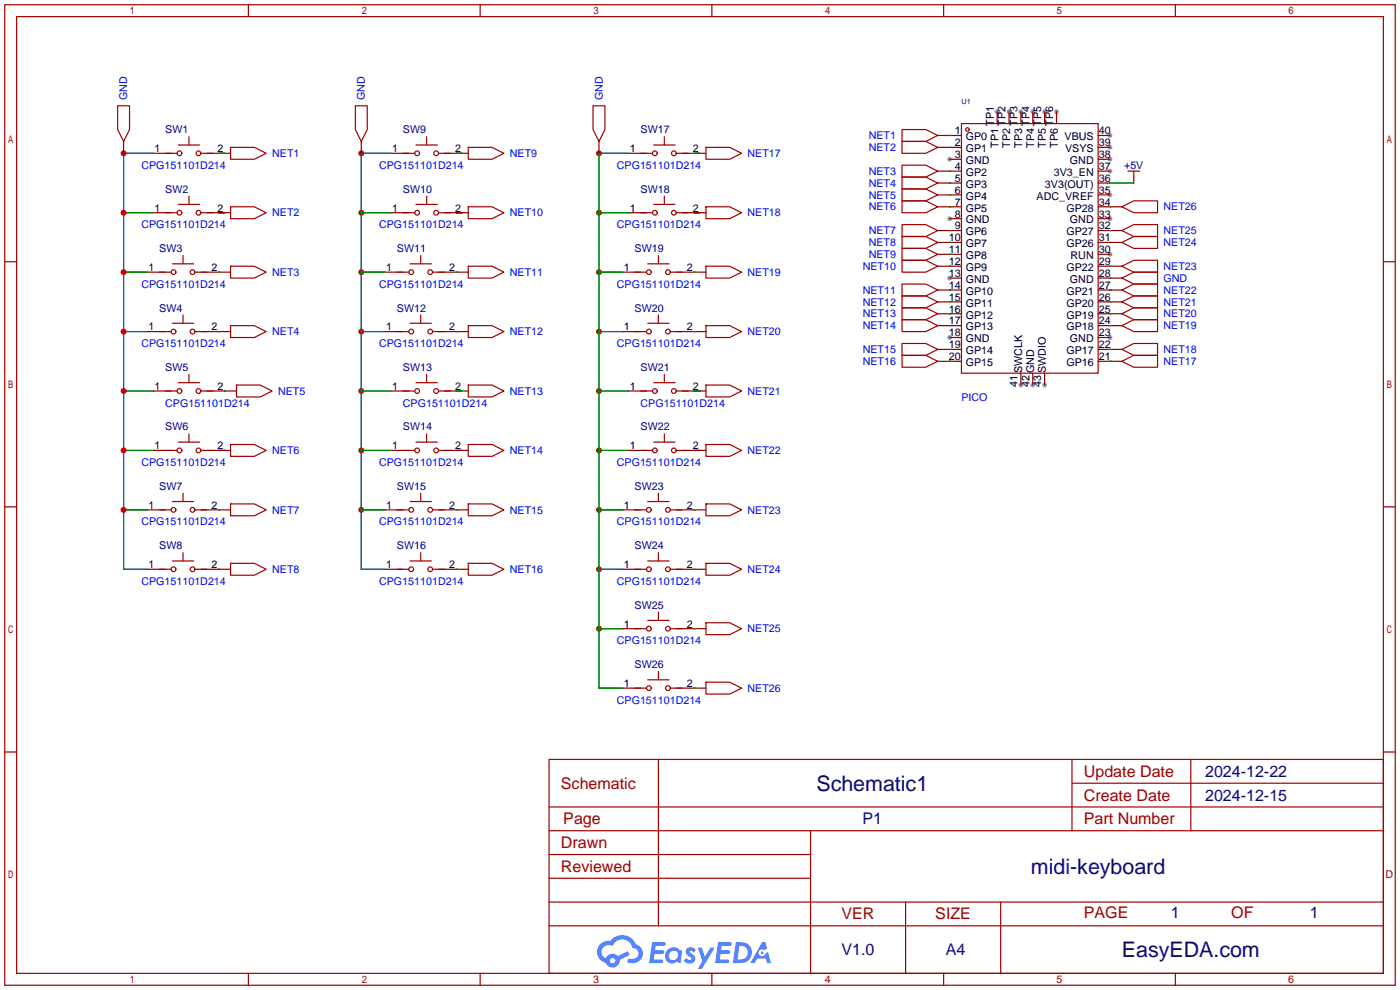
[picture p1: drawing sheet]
<svg xmlns="http://www.w3.org/2000/svg" width="299mm" height="212mm" viewBox="0 0 299 212" stroke-linecap="round" stroke-linejoin="round" font-family="sans-serif">
<g fill="#999">
<circle cx="202.9" cy="34" r=".51"/>
<circle cx="202.9" cy="46.7" r=".51"/>
<circle cx="202.9" cy="59.4" r=".51"/>
<circle cx="202.9" cy="72.1" r=".51"/>
<circle cx="237.2" cy="72.1" r=".51"/>
<circle cx="237.2" cy="54.4" r=".51"/>
<circle cx="237.2" cy="46.7" r=".51"/>
<circle cx="237.2" cy="41.7" r=".51"/>
<circle cx="237.2" cy="36.6" r=".51"/>
<circle cx="237.2" cy="34" r=".51"/>
<circle cx="237.2" cy="31.5" r=".51"/>
<circle cx="237.2" cy="29" r=".51"/>
<circle cx="218.2" cy="82.3" r=".51"/>
<circle cx="220.7" cy="82.3" r=".51"/>
<circle cx="223.3" cy="82.3" r=".51"/>
<circle cx="213.1" cy="23.9" r=".51"/>
<circle cx="215.6" cy="23.9" r=".51"/>
<circle cx="218.2" cy="23.9" r=".51"/>
<circle cx="220.7" cy="23.9" r=".51"/>
<circle cx="223.3" cy="23.9" r=".51"/>
<circle cx="225.8" cy="23.9" r=".51"/>
</g>
<g fill="none" stroke="#a10000" stroke-width=".25">
<path d="M1 1h297.2v209.6h-297.2zM3.6 3.6h292.1v204.4h-292.1zM53.1 1v2.6M102.6 1v2.6M152.1 1v2.6M201.7 1v2.6M251.2 1v2.6M1 55.9h2.6M295.7 55.9h2.5M1 108.3h2.6M295.7 108.3h2.5M1 160.7h2.6"/>
<path d="M117.3 162.3h178.4v45.7h-178.4zM117.3 177.5h178.4M117.3 172.5h178.4M140.7 162.3v35.6M173.2 177.5v30.5M229.1 162.3v15.2M229.1 167.4h66.6M254.5 162.3v15.2M295.7 160.7h2.5M117.3 182.6h55.9M117.3 197.9h178.4M117.3 192.8h178.4"/>
<path d="M117.3 187.7h55.9M193.5 192.8v15.2M213.9 192.8v15.2M53.1 208v2.6M102.6 208v2.6M152.1 208v2.6M201.7 208v2.6M251.2 208v2.6"/>
</g>
<g fill="#5487ff">
<path d="M146.9 202.7a1.3 1.3 0 0 1 1.8 .3l-.4 .6a.54 .54 0 0 0-.9-.2l.1 .2a1.34 1.34 0 0 1 1 1.8 1.47 1.47 0 0 1-2.4-.1l.5-.6 .8 .5a.31 .31 0 0 0 .4-.3 .31 .31 0 0 0-.3-.4 1.12 1.12 0 0 1-.6-1.8z"/>
<path d="M149.1 202.5h.9l.6 2 1.2-2h.9l-2.7 4.6h-.9l1-1.7z"/>
<path d="M139.4 201.4h1.6a1.31 1.31 0 0 1 1.2 .2 .4 .4 0 0 1-.3 .5l-1.8 .1-.1 .9h1.6a.4 .4 0 0 1 .4 .4 .4 .4 0 0 1-.4 .4h-1.7l-.2 1.2h1.4a.46 .46 0 0 1 .5 0 .46 .46 0 0 1 .1 .5l-.3 .2h-2.7z"/>
<path d="M153.5 201.4h1.6a1.32 1.32 0 0 1 1.2 .2 .39 .39 0 0 1-.3 .5l-1.8 .1-.1 .9h1.7a.4 .4 0 0 1 .3 .4 .4 .4 0 0 1-.4 .4h-1.7l-.2 1.2h1.4a.46 .46 0 0 1 .5 0 .46 .46 0 0 1 .1 .5l-.3 .2h-2.7z"/>
<path d="M162.9 201.4h.7l.4 1.3-.7 .4a.75 .75 0 0 0-1.1 .3 .75 .75 0 0 0 .5 1 .75 .75 0 0 0 .9-.7l.5-.2 .7 2.3h-.9l-.2-.9h-1.9l-.5 .9h-.9z"/>
<path d="M157.3 201.4l-.7 4.4h1.5a2.27 2.27 0 0 0 2.6-2.2 2.27 2.27 0 0 0-2.7-2.2zM158 202.1a1.5 1.5 0 0 1 1.8 1.6 1.5 1.5 0 0 1-1.9 1.4h-.3z"/>
<path d="M142.7 203a1.6 1.6 0 0 0-.3 2.3 1.6 1.6 0 0 0 2.3 .2l.8 .3 .3-2.4-.2-.3-.4-.1a1.58 1.58 0 0 0-2.5 0zM143.3 203.5a.98 .98 0 0 1 1.6 .4 .98 .98 0 0 1-1.1 1.3 .94 .94 0 0 1-.8-.7 .94 .94 0 0 1 .3-1z"/>
<path d="M128.3 201.8a2.37 2.37 0 0 0 1.2 4 1.54 1.54 0 0 0 1.7 1 1.54 1.54 0 0 0 1.3-1.6l2.1-1.1-.5-.8-2 1a1.57 1.57 0 0 0-2.6 .5 1.5 1.5 0 0 1-.8-2.1 1.5 1.5 0 0 1 2.2-.5 2.23 2.23 0 0 1 2.3-1.4 2.23 2.23 0 0 1 2 1.8 1.16 1.16 0 0 1 1.2 1.1 1.16 1.16 0 0 1-1.1 1.2h-.6a.47 .47 0 0 0-.6 .4 .47 .47 0 0 0 .4 .5 2.17 2.17 0 0 0 2.5-.9 2.17 2.17 0 0 0-.3-2.7l-.8-.4a3.2 3.2 0 0 0-5.5-.7l-1.1 .1zM130.4 205.3a.58 .58 0 0 1 1.1 0 .58 .58 0 0 1-1.1 0z"/>
<circle cx="162.9" cy="203.6" r=".28"/>
</g>
<g fill="none" stroke="#870000" stroke-width=".25">
<path d="M32.8 32.8h3.8M44.2 32.8h5.1M200.4 29h5.1M200.4 31.5h5.1M202.9 34h2.6M202.9 36.6h2.6M202.9 39.1h2.6M213.1 23.9v2.5M215.6 23.9v2.5M218.2 23.9v2.5M220.7 23.9v2.5M223.3 23.9v2.5"/>
<path d="M225.8 23.9v2.5M234.7 29h2.5M234.7 31.5h2.5M234.7 34h2.5M234.7 36.6h2.5M234.7 39.1h2.5M242.3 37.8v1.3M31.5 58.2h3.8M32.8 45.5h3.8M42.9 58.2h3.8M44.2 45.5h3.8M202.9 41.7h2.6"/>
<path d="M202.9 44.2h2.6M202.9 46.7h2.6M202.9 49.3h2.6M202.9 51.8h2.6M202.9 54.4h2.6M202.9 56.9h2.6M202.9 59.4h2.6M234.7 41.7h2.5M234.7 44.2h2.5M234.7 46.7h2.5M234.7 49.3h2.5M234.7 51.8h2.5"/>
<path d="M234.7 54.4h2.5M234.7 56.9h2.5M234.7 59.4h2.5M202.9 62h2.6M202.9 64.5h2.6M202.9 67.1h2.6M202.9 69.6h2.6M202.9 72.1h2.6M202.9 74.7h2.6M202.9 77.2h2.6M218.2 79.8v2.5M220.7 79.8v2.5"/>
<path d="M223.3 79.8v2.5M234.7 62h2.5M234.7 64.5h2.5M234.7 67.1h2.5M234.7 69.6h2.5M234.7 72.1h2.5M234.7 74.7h2.5M234.7 77.2h2.5"/>
</g>
<g fill="none" stroke="#a10000" stroke-width=".25">
<path d="M35.3 32.8h2.5M38.1 31h4.6M40.4 29.2v1.8M42.9 32.8h2.6M49.3 31.5h5.1l2.5 1.3-2.5 1.2h-5.1zM192.8 27.7h5.1l2.5 1.3-2.5 1.2h-5.1zM192.8 30.2h5.1l2.5 1.3-2.5 1.3h-5.1zM205.5 26.4h29.2v53.4h-29.2zM241 36.6h2.6M242.3 36.6v1.2M34 58.2h2.6M35.3 45.5h2.5"/>
<path d="M36.8 56.4h4.6M38.1 43.7h4.6M39.1 54.6v1.8M40.4 41.9v1.8M41.7 58.2h2.5M42.9 45.5h2.6"/>
<circle cx="38.4" cy="32.8" r=".51"/>
<circle cx="42.4" cy="32.8" r=".51"/>
<circle cx="206.8" cy="27.7" r=".38"/>
<circle cx="37.1" cy="58.2" r=".51"/>
<circle cx="38.4" cy="45.5" r=".51"/>
<circle cx="41.1" cy="58.2" r=".51"/>
<circle cx="42.4" cy="45.5" r=".51"/>
</g>
<path d="M32.8 32.8h-6.4v88.9h5.1M46.7 32.8h1.3M202.9 29h.1M237.2 39.1h5.1M26.4 45.5h6.4M26.4 58.2h5.1M26.4 70.9h5.1M26.4 83.6h6.4M26.4 96.3h6.4M26.4 109h5.1" fill="none" stroke="#008700" stroke-width=".25"/>
<g fill="#c00">
<circle cx="26.4" cy="32.8" r=".63"/>
<circle cx="26.4" cy="45.5" r=".63"/>
<circle cx="26.4" cy="58.2" r=".63"/>
<circle cx="26.4" cy="70.9" r=".63"/>
<circle cx="26.4" cy="83.6" r=".63"/>
<circle cx="26.4" cy="96.3" r=".63"/>
<circle cx="26.4" cy="109" r=".63"/>
<circle cx="77.2" cy="32.8" r=".63"/>
<circle cx="77.2" cy="45.5" r=".63"/>
<circle cx="77.2" cy="58.2" r=".63"/>
<circle cx="77.2" cy="70.9" r=".63"/>
<circle cx="77.2" cy="83.6" r=".63"/>
<circle cx="77.2" cy="96.3" r=".63"/>
<circle cx="77.2" cy="109" r=".63"/>
<circle cx="128" cy="32.8" r=".63"/>
<circle cx="128" cy="45.5" r=".63"/>
<circle cx="128" cy="58.2" r=".63"/>
<circle cx="128" cy="70.9" r=".63"/>
<circle cx="128" cy="83.6" r=".63"/>
<circle cx="128" cy="96.3" r=".63"/>
<circle cx="128" cy="109" r=".63"/>
<circle cx="128" cy="121.7" r=".63"/>
<circle cx="128" cy="134.4" r=".63"/>
</g>
<g fill="none" stroke="#008700" stroke-width=".25">
<path d="M83.6 32.8h-6.4v88.9h5.1M97.5 32.8h1.3M134.4 32.8h-6.4v114.3h5.1M148.3 32.8h1.3M202.9 36.6h.1M202.9 31.5h.1M202.9 39.1h.1M46.7 58.2h.1M46.7 45.5h1.3M77.2 45.5h6.4M77.2 58.2h5.1M97.5 58.2h.1"/>
<path d="M97.5 45.5h1.3M128 45.5h6.4M128 58.2h5.1M148.3 58.2h.1M148.3 45.5h1.3M202.9 54.4h.1M202.9 56.9h.1M202.9 41.7h.1M202.9 44.2h.1M202.9 49.3h.1M202.9 51.8h.1M237.2 59.4h.1"/>
<path d="M237.2 51.8h.1M237.2 56.9h.1M237.2 49.3h.1M237.2 44.2h.1M46.7 70.9h.1M77.2 70.9h5.1M97.5 70.9h.1M128 70.9h5.1M148.3 70.9h.1M202.9 62h.1M202.9 64.5h.1M202.9 67.1h.1"/>
<path d="M202.9 69.6h.1M202.9 74.7h.1M202.9 77.2h.1M237.2 77.2h.1M237.2 74.7h.1M237.2 69.6h.1M237.2 67.1h.1M237.2 64.5h.1M237.2 62h.1M46.7 96.3h1.3M48 83.6h.1M77.2 96.3h6.4"/>
<path d="M77.2 83.6h6.4M97.5 96.3h1.3M97.5 83.6h1.3M128 96.3h6.4M128 83.6h6.4M148.3 96.3h1.3M148.3 83.6h1.3M46.7 109h.1M77.2 109h5.1M97.5 109h.1M128 109h5.1M148.3 109h.1"/>
<path d="M46.7 121.7h.1M97.5 121.7h.1M128 121.7h5.1M128 134.4h5.1M148.3 121.7h.1M148.3 134.4h.1M148.3 147.1h.1"/>
</g>
<g fill="none" stroke="#870000" stroke-width=".25">
<path d="M26.4 30.2v2.6M77.2 30.2v2.6M83.6 32.8h3.8M95 32.8h5.1M128 30.2v2.6M134.4 32.8h3.8M145.8 32.8h5.1M200.4 36.6h2.5M200.4 39.1h2.5M46.7 45.5h2.6M46.7 58.2h2.6M82.3 58.2h3.8"/>
<path d="M83.6 45.5h3.8M93.7 58.2h6.4M95 45.5h5.1M133.1 58.2h3.8M134.4 45.5h3.8M144.5 58.2h6.4M145.8 45.5h5.1M200.4 41.7h2.5M200.4 44.2h2.5M200.4 49.3h2.5M200.4 51.8h2.5M200.4 54.4h2.5"/>
<path d="M200.4 56.9h2.5M237.2 44.2h2.6M237.2 49.3h2.6M237.2 51.8h2.6M237.2 56.9h2.6M237.2 59.4h2.6M31.5 70.9h3.8M42.9 70.9h6.4M82.3 70.9h3.8M93.7 70.9h6.4M133.1 70.9h3.8M144.5 70.9h6.4"/>
<path d="M200.4 62h2.5M200.4 64.5h2.5M200.4 67.1h2.5M200.4 69.6h2.5M200.4 74.7h2.5M200.4 77.2h2.5M237.2 62h2.6M237.2 64.5h2.6M237.2 67.1h2.6M237.2 69.6h2.6M237.2 74.7h2.6M237.2 77.2h2.6"/>
<path d="M32.8 83.6h3.8M32.8 96.3h3.8M44.2 83.6h6.3M44.2 96.3h5.1M83.6 83.6h3.8M83.6 96.3h3.8M95 83.6h5.1M95 96.3h5.1M134.4 83.6h3.8M134.4 96.3h3.8M145.8 83.6h5.1M145.8 96.3h5.1"/>
<path d="M31.5 109h3.8M42.9 109h6.4M82.3 109h3.8M93.7 109h6.4M133.1 109h3.8M144.5 109h6.4M31.5 121.7h3.8M42.9 121.7h6.4M82.3 121.7h3.8M93.7 121.7h6.4M133.1 121.7h3.8M133.1 134.4h3.8"/>
<path d="M144.5 121.7h6.4M144.5 134.4h6.4M133.1 147.1h3.8M144.5 147.1h6.4"/>
</g>
<g fill="none" stroke="#a10000" stroke-width=".25">
<path d="M25.1 22.6h2.6v5.1l-1.3 2.5-1.3-2.5zM75.9 22.6h2.6v5.1l-1.3 2.5-1.3-2.5zM86.1 32.8h2.5M88.9 31h4.6M91.2 29.2v1.8M93.7 32.8h2.6M100.1 31.5h5.1l2.5 1.3-2.5 1.2h-5.1zM126.7 22.6h2.6v5.1l-1.3 2.5-1.3-2.5zM136.9 32.8h2.5M139.7 31h4.6M142 29.2v1.8M144.5 32.8h2.6"/>
<path d="M150.9 31.5h5.1l2.5 1.3-2.5 1.2h-5.1zM192.8 35.3h5.1l2.5 1.3-2.5 1.2h-5.1zM192.8 37.8h5.1l2.5 1.3-2.5 1.3h-5.1zM49.3 44.2h5.1l2.5 1.3-2.5 1.2h-5.1zM49.3 56.9h5.1l2.5 1.3-2.5 1.2h-5.1zM84.8 58.2h2.6M86.1 45.5h2.5M87.6 56.4h4.6M88.9 43.7h4.6M89.9 54.6v1.8M91.2 41.9v1.8M92.5 58.2h2.5"/>
<path d="M93.7 45.5h2.6M100.1 44.2h5.1l2.5 1.3-2.5 1.2h-5.1zM100.1 56.9h5.1l2.5 1.3-2.5 1.2h-5.1zM135.6 58.2h2.6M136.9 45.5h2.5M138.4 56.4h4.6M139.7 43.7h4.6M140.7 54.6v1.8M142 41.9v1.8M143.3 58.2h2.5M144.5 45.5h2.6M150.9 44.2h5.1l2.5 1.3-2.5 1.2h-5.1z"/>
<path d="M150.9 56.9h5.1l2.5 1.3-2.5 1.2h-5.1zM192.8 40.4h5.1l2.5 1.3-2.5 1.2h-5.1zM192.8 42.9h5.1l2.5 1.3-2.5 1.3h-5.1zM192.8 48h5.1l2.5 1.3-2.5 1.2h-5.1zM192.8 50.5h5.1l2.5 1.3-2.5 1.3h-5.1zM192.8 53.1h5.1l2.5 1.3-2.5 1.2h-5.1zM192.8 55.6h5.1l2.5 1.3-2.5 1.3h-5.1zM239.8 59.4l2.5-1.2h5.1v2.5h-5.1zM239.8 56.9l2.5-1.3h5.1v2.6h-5.1zM239.8 51.8l2.5-1.3h5.1v2.6h-5.1zM239.8 49.3l2.5-1.3h5.1v2.5h-5.1zM239.8 44.2l2.5-1.3h5.1v2.6h-5.1z"/>
<path d="M34 70.9h2.6M36.8 69.1h4.6M39.1 67.3v1.8M41.7 70.9h2.5M49.3 69.6h5.1l2.5 1.3-2.5 1.2h-5.1zM84.8 70.9h2.6M87.6 69.1h4.6M89.9 67.3v1.8M92.5 70.9h2.5M100.1 69.6h5.1l2.5 1.3-2.5 1.2h-5.1zM135.6 70.9h2.6M138.4 69.1h4.6"/>
<path d="M140.7 67.3v1.8M143.3 70.9h2.5M150.9 69.6h5.1l2.5 1.3-2.5 1.2h-5.1zM192.8 60.7h5.1l2.5 1.3-2.5 1.2h-5.1zM192.8 63.2h5.1l2.5 1.3-2.5 1.3h-5.1zM192.8 65.8h5.1l2.5 1.3-2.5 1.2h-5.1zM192.8 68.3h5.1l2.5 1.3-2.5 1.3h-5.1zM192.8 73.4h5.1l2.5 1.3-2.5 1.2h-5.1zM192.8 75.9h5.1l2.5 1.3-2.5 1.3h-5.1zM239.8 77.2l2.5-1.3h5.1v2.6h-5.1zM239.8 74.7l2.5-1.3h5.1v2.5h-5.1zM239.8 69.6l2.5-1.3h5.1v2.6h-5.1z"/>
<path d="M239.8 67.1l2.5-1.3h5.1v2.5h-5.1zM239.8 64.5l2.5-1.3h5.1v2.6h-5.1zM239.8 62l2.5-1.3h5.1v2.5h-5.1zM35.3 96.3h2.5M35.3 83.6h2.5M38.1 94.5h4.6M38.1 81.8h4.6M40.4 80v1.8M40.4 92.7v1.8M42.9 96.3h2.6M42.9 83.6h2.6M49.3 95h5.1l2.5 1.3-2.5 1.2h-5.1z"/>
<path d="M50.5 82.3h5.1l2.6 1.3-2.6 1.2h-5.1zM86.1 96.3h2.5M86.1 83.6h2.5M88.9 94.5h4.6M88.9 81.8h4.6M91.2 80v1.8M91.2 92.7v1.8M93.7 96.3h2.6M93.7 83.6h2.6M100.1 82.3h5.1l2.5 1.3-2.5 1.2h-5.1zM100.1 95h5.1l2.5 1.3-2.5 1.2h-5.1zM136.9 96.3h2.5"/>
<path d="M136.9 83.6h2.5M139.7 94.5h4.6M139.7 81.8h4.6M142 80v1.8M142 92.7v1.8M144.5 96.3h2.6M144.5 83.6h2.6M150.9 82.3h5.1l2.5 1.3-2.5 1.2h-5.1zM150.9 95h5.1l2.5 1.3-2.5 1.2h-5.1zM34 109h2.6M36.8 107.2h4.6M36.8 119.9h4.6"/>
<path d="M39.1 105.4v1.8M39.1 118.1v1.8M41.7 109h2.5M49.3 107.7h5.1l2.5 1.3-2.5 1.2h-5.1zM84.8 109h2.6M87.6 107.2h4.6M87.6 119.9h4.6M89.9 105.4v1.8M89.9 118.1v1.8M92.5 109h2.5M100.1 107.7h5.1l2.5 1.3-2.5 1.2h-5.1zM135.6 109h2.6"/>
<path d="M138.4 107.2h4.6M138.4 119.9h4.6M140.7 105.4v1.8M140.7 118.1v1.8M143.3 109h2.5M150.9 107.7h5.1l2.5 1.3-2.5 1.2h-5.1zM34 121.7h2.6M41.7 121.7h2.5M49.3 120.4h5.1l2.5 1.3-2.5 1.2h-5.1zM84.8 121.7h2.6M92.5 121.7h2.5M100.1 120.4h5.1l2.5 1.3-2.5 1.2h-5.1z"/>
<path d="M135.6 121.7h2.6M135.6 134.4h2.6M138.4 132.6h4.6M140.7 130.8v1.8M143.3 121.7h2.5M143.3 134.4h2.5M150.9 120.4h5.1l2.5 1.3-2.5 1.2h-5.1zM150.9 133.1h5.1l2.5 1.3-2.5 1.2h-5.1zM135.6 147.1h2.6M138.4 145.3h4.6M140.7 143.5v1.8M143.3 147.1h2.5"/>
<path d="M150.9 145.8h5.1l2.5 1.3-2.5 1.2h-5.1z"/>
<circle cx="89.2" cy="32.8" r=".51"/>
<circle cx="93.2" cy="32.8" r=".51"/>
<circle cx="140" cy="32.8" r=".51"/>
<circle cx="144" cy="32.8" r=".51"/>
<circle cx="87.9" cy="58.2" r=".51"/>
<circle cx="89.2" cy="45.5" r=".51"/>
<circle cx="91.9" cy="58.2" r=".51"/>
<circle cx="93.2" cy="45.5" r=".51"/>
<circle cx="138.7" cy="58.2" r=".51"/>
<circle cx="140" cy="45.5" r=".51"/>
<circle cx="142.7" cy="58.2" r=".51"/>
<circle cx="144" cy="45.5" r=".51"/>
<circle cx="37.1" cy="70.9" r=".51"/>
<circle cx="41.1" cy="70.9" r=".51"/>
<circle cx="87.9" cy="70.9" r=".51"/>
<circle cx="91.9" cy="70.9" r=".51"/>
<circle cx="138.7" cy="70.9" r=".51"/>
<circle cx="142.7" cy="70.9" r=".51"/>
<circle cx="38.4" cy="96.3" r=".51"/>
<circle cx="38.4" cy="83.6" r=".51"/>
<circle cx="42.4" cy="83.6" r=".51"/>
<circle cx="42.4" cy="96.3" r=".51"/>
<circle cx="89.2" cy="83.6" r=".51"/>
<circle cx="89.2" cy="96.3" r=".51"/>
<circle cx="93.2" cy="96.3" r=".51"/>
<circle cx="93.2" cy="83.6" r=".51"/>
<circle cx="140" cy="96.3" r=".51"/>
<circle cx="140" cy="83.6" r=".51"/>
<circle cx="144" cy="83.6" r=".51"/>
<circle cx="144" cy="96.3" r=".51"/>
<circle cx="37.1" cy="109" r=".51"/>
<circle cx="41.1" cy="109" r=".51"/>
<circle cx="87.9" cy="109" r=".51"/>
<circle cx="91.9" cy="109" r=".51"/>
<circle cx="138.7" cy="109" r=".51"/>
<circle cx="142.7" cy="109" r=".51"/>
<circle cx="37.1" cy="121.7" r=".51"/>
<circle cx="41.1" cy="121.7" r=".51"/>
<circle cx="87.9" cy="121.7" r=".51"/>
<circle cx="91.9" cy="121.7" r=".51"/>
<circle cx="138.7" cy="121.7" r=".51"/>
<circle cx="138.7" cy="134.4" r=".51"/>
<circle cx="142.7" cy="134.4" r=".51"/>
<circle cx="142.7" cy="121.7" r=".51"/>
<circle cx="138.7" cy="147.1" r=".51"/>
<circle cx="142.7" cy="147.1" r=".51"/>
</g>
<g font-size="4.6" fill="#000080">
<text x="174.5" y="169">Schematic1</text>
<text x="220.3" y="186.7">midi-keyboard</text>
<text x="239.8" y="204.5">EasyEDA.com</text>
</g>
<g font-size="3.4" fill="#a00000">
<text x="231.6" y="166">Update Date</text>
<text x="119.9" y="168.6">Schematic</text>
<text x="231.6" y="171.1">Create Date</text>
<text x="120.4" y="176.2">Page</text>
<text x="231.6" y="176.2">Part Number</text>
<text x="119.9" y="181.3">Drawn</text>
<text x="119.9" y="186.3">Reviewed</text>
<text x="179.9" y="196.5">VER</text>
<text x="199.9" y="196.5">SIZE</text>
<text x="231.6" y="196.3">PAGE</text>
<text x="263.1" y="196.3">OF</text>
</g>
<g font-size="3.4" fill="#000080">
<text x="257.6" y="166">2024-12-22</text>
<text x="257.6" y="171.1">2024-12-15</text>
<text x="184.3" y="176.2">P1</text>
<text x="250.3" y="196.3">1</text>
<text x="280" y="196.3">1</text>
<text x="179.9" y="204.1">V1.0</text>
<text x="202.1" y="204.1">A4</text>
</g>
<g font-size="2.3" fill="#00f">
<text x="27.2" y="21.3" transform="rotate(-90 27.2 21.3)">GND</text>
<text x="78" y="21.3" transform="rotate(-90 78 21.3)">GND</text>
<text x="128.8" y="21.3" transform="rotate(-90 128.8 21.3)">GND</text>
<text x="185.7" y="29.7">NET1</text>
<text x="58.2" y="33.6">NET1</text>
<text x="109" y="33.6">NET9</text>
<text x="159.8" y="33.6">NET17</text>
<text x="185.7" y="32.3">NET2</text>
<text x="30.2" y="36.1">CPG151101D214</text>
<text x="81" y="36.1">CPG151101D214</text>
<text x="131.8" y="36.1">CPG151101D214</text>
<text x="185.7" y="37.4">NET3</text>
<text x="185.7" y="39.9">NET4</text>
<text x="58.2" y="46.3">NET2</text>
<text x="109" y="46.3">NET10</text>
<text x="159.8" y="46.3">NET18</text>
<text x="185.7" y="42.4">NET5</text>
<text x="185.7" y="45">NET6</text>
<text x="248.7" y="45">NET26</text>
<text x="30.2" y="48.8">CPG151101D214</text>
<text x="81" y="48.8">CPG151101D214</text>
<text x="131.8" y="48.8">CPG151101D214</text>
<text x="185.7" y="50.1">NET7</text>
<text x="185.7" y="52.6">NET8</text>
<text x="248.7" y="52.6">NET24</text>
<text x="248.7" y="50.1">NET25</text>
<text x="58.2" y="59">NET3</text>
<text x="109" y="59">NET11</text>
<text x="159.8" y="59">NET19</text>
<text x="184.4" y="57.7">NET10</text>
<text x="185.7" y="55.1">NET9</text>
<text x="248.7" y="57.7">NET23</text>
<text x="30.2" y="61.5">CPG151101D214</text>
<text x="81" y="61.5">CPG151101D214</text>
<text x="131.8" y="61.5">CPG151101D214</text>
<text x="184.4" y="62.8">NET11</text>
<text x="184.4" y="65.3">NET12</text>
<text x="248.7" y="60.2">GND</text>
<text x="248.7" y="65.3">NET21</text>
<text x="248.7" y="62.8">NET22</text>
<text x="58.2" y="71.7">NET4</text>
<text x="109" y="71.7">NET12</text>
<text x="159.8" y="71.7">NET20</text>
<text x="184.4" y="67.8">NET13</text>
<text x="184.4" y="70.4">NET14</text>
<text x="248.7" y="70.4">NET19</text>
<text x="248.7" y="67.8">NET20</text>
<text x="30.2" y="74.2">CPG151101D214</text>
<text x="81" y="74.2">CPG151101D214</text>
<text x="131.8" y="74.2">CPG151101D214</text>
<text x="184.4" y="75.5">NET15</text>
<text x="248.7" y="75.5">NET18</text>
<text x="184.4" y="78">NET16</text>
<text x="248.7" y="78">NET17</text>
<text x="35.3" y="86.9">CPG151101D214</text>
<text x="59.4" y="84.4">NET5</text>
<text x="86.1" y="86.9">CPG151101D214</text>
<text x="109" y="84.4">NET13</text>
<text x="136.9" y="86.9">CPG151101D214</text>
<text x="159.8" y="84.4">NET21</text>
<text x="205.5" y="85.6">PICO</text>
<text x="30.2" y="99.6">CPG151101D214</text>
<text x="58.2" y="97.1">NET6</text>
<text x="81" y="99.6">CPG151101D214</text>
<text x="109" y="97.1">NET14</text>
<text x="131.8" y="99.6">CPG151101D214</text>
<text x="159.8" y="97.1">NET22</text>
<text x="30.2" y="112.3">CPG151101D214</text>
<text x="58.2" y="109.8">NET7</text>
<text x="81" y="112.3">CPG151101D214</text>
<text x="109" y="109.8">NET15</text>
<text x="131.8" y="112.3">CPG151101D214</text>
<text x="159.8" y="109.8">NET23</text>
<text x="30.2" y="125">CPG151101D214</text>
<text x="58.2" y="122.5">NET8</text>
<text x="81" y="125">CPG151101D214</text>
<text x="109" y="122.5">NET16</text>
<text x="131.8" y="125">CPG151101D214</text>
<text x="159.8" y="122.5">NET24</text>
<text x="131.8" y="137.7">CPG151101D214</text>
<text x="159.8" y="135.2">NET25</text>
<text x="159.8" y="147.9">NET26</text>
<text x="131.8" y="150.4">CPG151101D214</text>
</g>
<g font-size="2.3" fill="#000080">
<text x="35.3" y="28.5">SW1</text>
<text x="86.1" y="28.5">SW9</text>
<text x="136.9" y="28.5">SW17</text>
<text x="35.3" y="41.2">SW2</text>
<text x="86.1" y="41.2">SW10</text>
<text x="136.9" y="41.2">SW18</text>
<text x="240.2" y="36.1">+5V</text>
<text x="34" y="53.9">SW3</text>
<text x="84.8" y="53.9">SW11</text>
<text x="135.6" y="53.9">SW19</text>
<text x="34" y="66.6">SW4</text>
<text x="84.8" y="66.6">SW12</text>
<text x="135.6" y="66.6">SW20</text>
<text x="35.3" y="79.3">SW5</text>
<text x="86.1" y="79.3">SW13</text>
<text x="136.9" y="79.3">SW21</text>
<text x="35.3" y="92">SW6</text>
<text x="86.1" y="92">SW14</text>
<text x="136.9" y="92">SW22</text>
<text x="34" y="104.7">SW7</text>
<text x="84.8" y="104.7">SW15</text>
<text x="135.6" y="104.7">SW23</text>
<text x="34" y="117.4">SW8</text>
<text x="84.8" y="117.4">SW16</text>
<text x="135.6" y="117.4">SW24</text>
<text x="135.6" y="130.1">SW25</text>
<text x="135.6" y="142.8">SW26</text>
</g>
<g font-size="2.3">
<text x="204.1" y="28.7">1</text>
<text x="206.4" y="30">GP0</text>
<text x="212.4" y="26.9" transform="rotate(-90 212.4 26.9)">TP1</text>
<text x="214.9" y="26.9" transform="rotate(-90 214.9 26.9)">TP2</text>
<text x="217.5" y="26.9" transform="rotate(-90 217.5 26.9)">TP3</text>
<text x="220" y="26.9" transform="rotate(-90 220 26.9)">TP4</text>
<text x="222.5" y="26.9" transform="rotate(-90 222.5 26.9)">TP5</text>
<text x="225.1" y="26.9" transform="rotate(-90 225.1 26.9)">TP6</text>
<text x="227.5" y="30">VBUS</text>
<text x="234.8" y="28.7">40</text>
<text x="33" y="32.5">1</text>
<text x="46.5" y="32.5">2</text>
<text x="83.8" y="32.5">1</text>
<text x="97.3" y="32.5">2</text>
<text x="134.6" y="32.5">1</text>
<text x="148.1" y="32.5">2</text>
<text x="204.1" y="31.2">2</text>
<text x="204.1" y="33.8">3</text>
<text x="206.4" y="32.5">GP1</text>
<text x="206.4" y="35.1">GND</text>
<text x="213.4" y="31.6" transform="rotate(-90 213.4 31.6)">TP1</text>
<text x="215.9" y="31.6" transform="rotate(-90 215.9 31.6)">TP2</text>
<text x="218.5" y="31.6" transform="rotate(-90 218.5 31.6)">TP3</text>
<text x="221" y="31.6" transform="rotate(-90 221 31.6)">TP4</text>
<text x="223.5" y="31.6" transform="rotate(-90 223.5 31.6)">TP5</text>
<text x="226.1" y="31.6" transform="rotate(-90 226.1 31.6)">TP6</text>
<text x="227.7" y="32.5">VSYS</text>
<text x="228.7" y="35.1">GND</text>
<text x="234.8" y="33.8">38</text>
<text x="234.8" y="31.2">39</text>
<text x="204.1" y="36.3">4</text>
<text x="204.1" y="38.9">5</text>
<text x="204.1" y="41.4">6</text>
<text x="206.4" y="37.6">GP2</text>
<text x="206.4" y="40.1">GP3</text>
<text x="223.3" y="40.1">3V3(OUT)</text>
<text x="225.2" y="37.6">3V3_EN</text>
<text x="234.8" y="41.4">35</text>
<text x="234.8" y="38.9">36</text>
<text x="234.8" y="36.3">37</text>
<text x="33" y="45.2">1</text>
<text x="46.5" y="45.2">2</text>
<text x="83.8" y="45.2">1</text>
<text x="97.3" y="45.2">2</text>
<text x="134.6" y="45.2">1</text>
<text x="148.1" y="45.2">2</text>
<text x="204.1" y="43.9">7</text>
<text x="204.1" y="46.5">8</text>
<text x="206.4" y="42.7">GP4</text>
<text x="206.4" y="45.2">GP5</text>
<text x="206.4" y="47.8">GND</text>
<text x="221.6" y="42.7">ADC_VREF</text>
<text x="227.9" y="45.2">GP28</text>
<text x="228.7" y="47.8">GND</text>
<text x="234.8" y="46.5">33</text>
<text x="234.8" y="43.9">34</text>
<text x="202.8" y="51.6">10</text>
<text x="204.1" y="49">9</text>
<text x="206.4" y="50.3">GP6</text>
<text x="206.4" y="52.8">GP7</text>
<text x="227.9" y="52.8">GP26</text>
<text x="227.9" y="50.3">GP27</text>
<text x="234.8" y="51.6">31</text>
<text x="234.8" y="49">32</text>
<text x="31.7" y="57.9">1</text>
<text x="45.2" y="57.9">2</text>
<text x="82.5" y="57.9">1</text>
<text x="96" y="57.9">2</text>
<text x="133.3" y="57.9">1</text>
<text x="146.8" y="57.9">2</text>
<text x="202.8" y="54.1">11</text>
<text x="202.8" y="56.6">12</text>
<text x="202.8" y="59.2">13</text>
<text x="206.4" y="55.4">GP8</text>
<text x="206.4" y="57.9">GP9</text>
<text x="227.9" y="57.9">GP22</text>
<text x="228.8" y="55.4">RUN</text>
<text x="234.8" y="59.2">28</text>
<text x="234.8" y="56.6">29</text>
<text x="234.8" y="54.1">30</text>
<text x="202.8" y="61.7">14</text>
<text x="202.8" y="64.3">15</text>
<text x="206.4" y="60.5">GND</text>
<text x="206.4" y="63">GP10</text>
<text x="206.4" y="65.5">GP11</text>
<text x="227.9" y="65.5">GP20</text>
<text x="227.9" y="63">GP21</text>
<text x="228.7" y="60.5">GND</text>
<text x="234.8" y="64.3">26</text>
<text x="234.8" y="61.7">27</text>
<text x="31.7" y="70.6">1</text>
<text x="45.2" y="70.6">2</text>
<text x="82.5" y="70.6">1</text>
<text x="96" y="70.6">2</text>
<text x="133.3" y="70.6">1</text>
<text x="146.8" y="70.6">2</text>
<text x="202.8" y="66.8">16</text>
<text x="202.8" y="69.3">17</text>
<text x="202.8" y="71.9">18</text>
<text x="206.4" y="68.1">GP12</text>
<text x="206.4" y="70.6">GP13</text>
<text x="227.9" y="70.6">GP18</text>
<text x="227.9" y="68.1">GP19</text>
<text x="234.8" y="71.9">23</text>
<text x="234.8" y="69.3">24</text>
<text x="234.8" y="66.8">25</text>
<text x="202.8" y="74.4">19</text>
<text x="202.8" y="77">20</text>
<text x="206.4" y="73.2">GND</text>
<text x="206.4" y="75.7">GP14</text>
<text x="227.9" y="75.7">GP17</text>
<text x="228.7" y="73.2">GND</text>
<text x="234.8" y="77">21</text>
<text x="234.8" y="74.4">22</text>
<text x="33" y="83.3">1</text>
<text x="46.5" y="83.3">2</text>
<text x="83.8" y="83.3">1</text>
<text x="97.3" y="83.3">2</text>
<text x="134.6" y="83.3">1</text>
<text x="148.1" y="83.3">2</text>
<text x="206.4" y="78.2">GP15</text>
<text x="217.5" y="82.8" transform="rotate(-90 217.5 82.8)">41</text>
<text x="218.5" y="79.7" transform="rotate(-90 218.5 79.7)">SWCLK</text>
<text x="220" y="82.8" transform="rotate(-90 220 82.8)">42</text>
<text x="221" y="79.7" transform="rotate(-90 221 79.7)">GND</text>
<text x="222.5" y="82.8" transform="rotate(-90 222.5 82.8)">43</text>
<text x="223.5" y="79.7" transform="rotate(-90 223.5 79.7)">SWDIO</text>
<text x="227.9" y="78.2">GP16</text>
<text x="33" y="96">1</text>
<text x="46.5" y="96">2</text>
<text x="83.8" y="96">1</text>
<text x="97.3" y="96">2</text>
<text x="134.6" y="96">1</text>
<text x="148.1" y="96">2</text>
<text x="31.7" y="108.7">1</text>
<text x="45.2" y="108.7">2</text>
<text x="82.5" y="108.7">1</text>
<text x="96" y="108.7">2</text>
<text x="133.3" y="108.7">1</text>
<text x="146.8" y="108.7">2</text>
<text x="31.7" y="121.4">1</text>
<text x="45.2" y="121.4">2</text>
<text x="82.5" y="121.4">1</text>
<text x="96" y="121.4">2</text>
<text x="133.3" y="121.4">1</text>
<text x="146.8" y="121.4">2</text>
<text x="133.3" y="134.1">1</text>
<text x="146.8" y="134.1">2</text>
<text x="133.3" y="146.8">1</text>
<text x="146.8" y="146.8">2</text>
</g>
<g font-size="2.3" fill="#a00000">
<text x="296.1" y="187.7">D</text>
<text x="126.7" y="210.1">3</text>
<text x="176.3" y="210.1">4</text>
<text x="225.8" y="210.1">5</text>
<text x="275.3" y="210.1">6</text>
</g>
<text font-size="1.5" fill="#000080" x="205.5" y="22.3">U1</text>
</svg>
